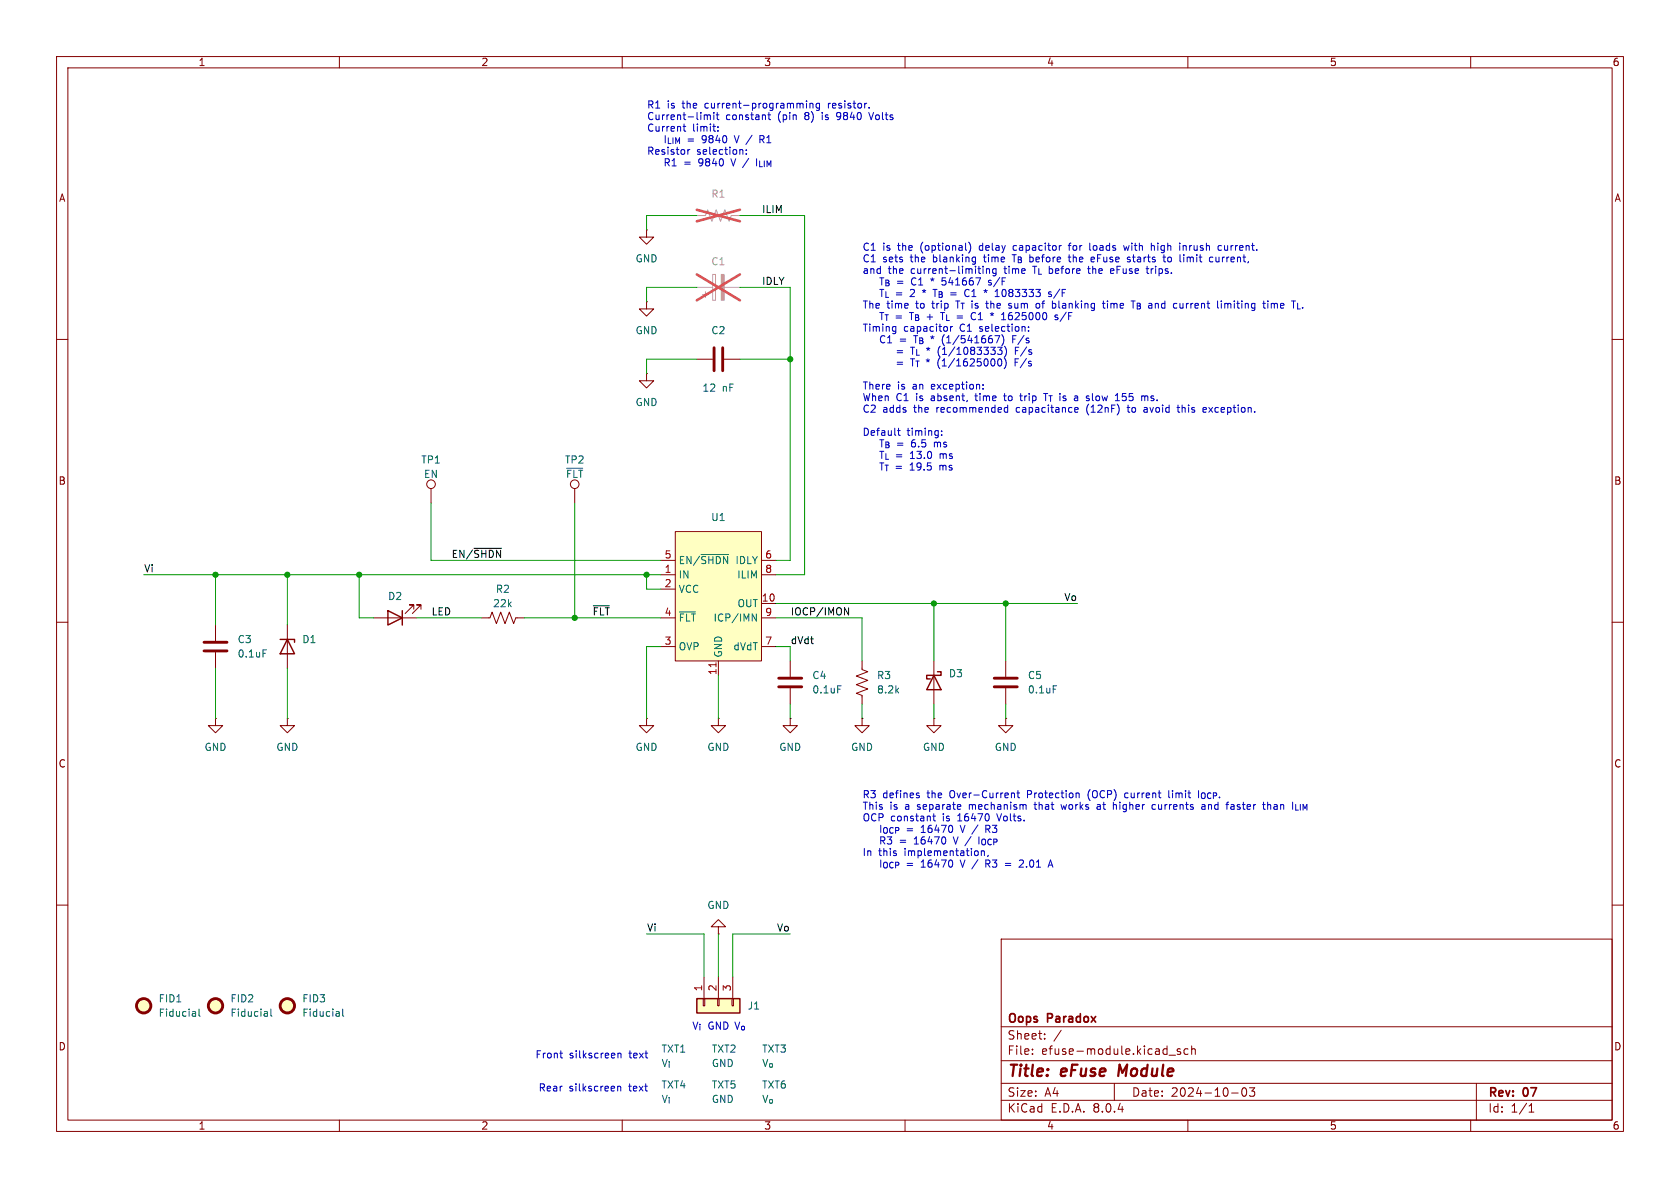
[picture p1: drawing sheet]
<svg xmlns="http://www.w3.org/2000/svg" width="297mm" height="210mm" viewBox="0 0 297 210" stroke-linecap="round" stroke-linejoin="round" font-family="sans-serif">
<g fill="none" stroke="#840000" stroke-width=".18">
<path d="M10 10h277v190h-277zM12 12h273v186h-273zM60 10v2M110 10v2M160 10v2M210 10v2M260 10v2M10 60h2M285 60h2M76.2 86.4v2.5M10 110h2M85.1 109.2h1.5l.4-1 .8 2 .7-2 .8 2 .7-2 .8 2 .4-1h1.5"/>
<path d="M139.7 116.8v2.8M152.4 116.8v1.6l1 .3-2 .8 2 .8-2 .7 2 .8-2 .8 1 .3v1.6M285 110h2M114.3 127v1.3h1.3l-1.3 1.2-1.3-1.2h1.3M114.3 127h.1M127 127v1.3h1.3l-1.3 1.2-1.3-1.2h1.3M127 127h.1M139.7 127v1.3h1.3l-1.3 1.2-1.3-1.2h1.3M139.7 127h.1M139.7 121.7v2.8M152.4 127v1.3h1.3l-1.3 1.2-1.3-1.2h1.3M152.4 127h.1"/>
<path d="M177.8 127v1.3h1.3l-1.3 1.2-1.3-1.2h1.3M177.8 127h.1M10 160h2M285 160h2M177 166h108v32h-108zM60 198v2M110 198v2M160 198v2M177 194.5h108M177 191.5h108M177 187.5h108M177 181.5h108"/>
<path d="M182.5 186.3v.1M182.5 185.5v.1M184.7 183.6v.1M184.7 182.8v.1M187.6 182.1l-1.3 2M197 191.5v3M206.7 186.5h1.1M208.7 185.5l-.4-.1-.2 .2 .1 .2 .5 .2v.3h-.6M210 198v2M210 185.5l-.4-.1-.3 .3v.4l.2 .2h.5M210.7 185.5l.2-.1 .3 .1 .1 .9M210.7 184.9v1.5"/>
<path d="M217.7 193.2h1.2M219.7 192.4l.2-.1a.81 .81 0 0 1 .6 .6 .81 .81 0 0 1-.3 .8l-.2 .1a.81 .81 0 0 1-.3-1.4zM220.9 192.3h.9l-.5 .6 .4 .1v.7l-.2 .1h-.4l-.2-.1M260 198v2M261 191.5v6.5M270.3 196.6h.9M270.3 195.5l.4-.4v1.5"/>
<circle cx="76.2" cy="85.6" r=".76"/>
</g>
<path d="M197.9 188.2l-.2 2" fill="none" stroke="#840000" stroke-width=".4"/>
<path d="M137.7 119.9h4M137.7 121.4h4" fill="none" stroke="#840000" stroke-width=".51"/>
<path d="M148.1 121.2h.6" fill="none" stroke="#006464" stroke-width=".18"/>
<path d="M123.2 176.5h7.6v2.6h-7.6z" fill="#ffffc2"/>
<g fill="none" stroke="#840000" stroke-width=".18">
<path d="M114.3 53.3v1.3h1.3l-1.3 1.3-1.3-1.3h1.3M114.3 53.3h.1M114.3 40.6v1.3h1.3l-1.3 1.3-1.3-1.3h1.3M114.3 40.6h.1M114.3 66v1.3h1.3l-1.3 1.3-1.3-1.3h1.3M114.3 66h.1M123.2 63.5h2.8M128 63.5h2.8M101.6 86.4v2.5M38.1 110.5v2.8M38.1 115.3v2.8M50.8 110.5v7.6"/>
<path d="M66 109.2h7.7M73.2 107.7v-.8h-.8h.8l-1.6 1.6M74.4 107.7v-.8h-.7h.7l-1.5 1.6M177.8 116.8v2.8M38.1 127v1.3h1.3l-1.3 1.2-1.3-1.2h1.3M38.1 127h.1M50.8 127v1.3h1.3l-1.3 1.2-1.3-1.2h1.3M50.8 127h.1M177.8 121.7v2.8M124.3 176.5h.3v1.3h-.3zM124.5 172.7v3.8M126.9 176.5h.2v1.3h-.2z"/>
<path d="M127 163.8h1.3l-1.3-1.2-1.3 1.2h1.3v1.3M127 165.1h.1M127 172.7v3.8M129.4 176.5h.3v1.3h-.3zM129.5 172.7v3.8"/>
<circle cx="101.6" cy="85.6" r=".76"/>
</g>
<path d="M49.5 113h2.6v.5M50.8 113l1.3 2.6h-2.6zM68.6 108l2.5 1.2-2.5 1.3zM71.1 108v2.5M123.2 176.5h7.6v2.6h-7.6z" fill="none" stroke="#840000" stroke-width=".25"/>
<g fill="#ffffc2" stroke="#ffffc2" stroke-width=".18">
<circle cx="25.4" cy="177.8" r="1.27"/>
<circle cx="50.8" cy="177.8" r="1.27"/>
<circle cx="38.1" cy="177.8" r="1.27"/>
</g>
<g fill="none" stroke="#840000" stroke-width=".51">
<path d="M126.2 61.5v4M127.8 61.5v4M36.1 115.1h4M36.1 113.5h4M175.8 119.9h4M175.8 121.4h4"/>
<circle cx="25.4" cy="177.8" r="1.27"/>
<circle cx="38.1" cy="177.8" r="1.27"/>
<circle cx="50.8" cy="177.8" r="1.27"/>
</g>
<g fill="none" stroke="#006464" stroke-width=".18">
<path d="M100.2 82.8h2.8M46.5 114.9h.6M186.2 121.2h.6M34.5 178.9l.1 .7M34.6 179.6h-.1M34.6 179.1l-.1 .1M35.2 178.4v1.1l.2 .1M47.2 178.9l.1 .7M47.3 179.6h-.1M47.3 179.1l-.1 .1M47.9 178.4v1.1l.2 .1M59.9 178.9l.1 .7"/>
<path d="M60 179.6h-.1M60 179.1l-.1 .1M60.6 178.4v1.1l.2 .1"/>
</g>
<path d="M123.2 38.1h1.5l.4-1 .8 2 .7-2 .8 2 .7-2 .8 2 .4-1h1.5M123.2 50.8h2.8M124.2 52.1h1M124.7 51.6v1M126 48.5h.5v4.6h-.5zM128 50.8h2.8" fill="none" stroke="#a1a1a1" stroke-width=".18"/>
<path d="M123.2 37.1l7.6 2M130.8 37.1l-7.6 2M123.2 48.5l7.6 4.6M130.8 48.5l-7.6 4.6" fill="none" stroke="#e65255" stroke-width=".46"/>
<path d="M127.5 48.5h.5v4.6h-.5z" fill="#a1a1a1" stroke="#a1a1a1" stroke-width=".18"/>
<path d="M119.4 94h15.2v22.8h-15.2z" fill="#ffffc2"/>
<g fill="none" stroke="#840000" stroke-width=".18">
<path d="M116.8 99.1h2.6M119.4 94h15.2v22.8h-15.2zM134.6 99.1h2.6M116.8 101.6h2.6M116.8 104.1h2.6M116.8 114.3h2.6M116.8 109.2h2.6M127 116.8v2.6M134.6 101.6h2.6M134.6 106.7h2.6M134.6 114.3h2.6M134.6 109.2h2.6"/>
<path d="M165.1 116.8v7.7M165.1 127v1.3h1.3l-1.3 1.2-1.3-1.2h1.3M165.1 127h.1"/>
</g>
<path d="M126.6 117.1v.8" fill="none" stroke="#a90000" stroke-width=".18"/>
<path d="M123.9 98h4.9M120.1 108.2h2.8M133 108.5l.7 1.3v-1.3" fill="none" stroke="#006464" stroke-width=".18"/>
<path d="M165.1 119.4l1.3 2.5h-2.6zM165.7 118.7h.7v.7h-2.6v.6h.7" fill="none" stroke="#840000" stroke-width=".25"/>
<path d="M83.8 96.9h4.9M104.9 107.1h2.8M149.3 107.4l.7 1.3v-1.3" fill="none" stroke="#0f0f0f" stroke-width=".18"/>
<g fill="none" stroke="#0000c2" stroke-width=".18">
<path d="M126.8 19.9v1.1l.3 .2M135.9 19.9v1.1l.3 .2M141.9 18.3l.1 .8M142.6 17.8v.2M142.6 18.3v.8M143.2 18.3v.8M143.2 18.4l.2-.1h.3v.8M144.9 18.3h-.4l-.2 .2 .1 .5h.5M144.9 18.3v1l-.3 .2h-.3M153.6 19.9l.4 1.3M153.6 19v.1M120.8 22.3h.4"/>
<path d="M120.9 21.9v1.1l.3 .2M121.6 26.4v.9M121.7 26.6l-.1 .1M123.5 28.3v.3l.3 .2M123.7 29.3h.2M124.1 24.2v.3l.3 .3M124.2 25.2h.3M125 20.5v.7M125.6 20.5v.7M126.2 20.3v.9M126.9 23.1v.1M126.9 22.4v.1"/>
<path d="M129.2 28.1l.4 1.2M129.8 24l.4 1.2M131 26.4l.3 .2v.7M131.9 27.2v.1M131.9 26.5v.1M133.8 28.1v1.2M134.3 28.5v1h.5M134.3 24.6h.6l.2-.2-.1-.3-.7-.1v1.2M134.6 24.6l.5 .6M147.9 20.1v.3l.2 .3M148 21.2h.3M158.4 57.7v1l-.3 .3"/>
<path d="M158.4 58.5l-.4 .1M160.8 55.3h.7M161.1 51.2l-.2 .1M161.1 49.7l.3 .6M161.6 51.7l-.7 .7h.8M163.1 51.3l.3 .2M163.4 51.2v.3M163.4 51.5l-.2 .2M163.4 51.5l.1 .2M163.7 51.3l-.3 .2M164.9 51.2h.8M165.3 51.2v1.2"/>
<path d="M166.5 50.3l.2 .1 .4-.1M166.6 55.3v1.2M168 57.7v.9M168.1 57.8l-.1 .2M170.8 44.2l.1 .1M171.2 42.8a1.46 1.46 0 0 1 0 1.9M171.3 52.3l-.2 .1M172.1 45.5h.4M172.5 45.5v1l-.3 .2M172.5 46.2l-.4 .1M172.5 56.4l-.3 .1M172.9 47.5h.5"/>
<path d="M173.2 48.3h.2M173.8 47.1v.1M173.8 47.5v.8M174.3 53.6h.4M174.4 47.6l.2-.1 .3 .1v.7M174.4 47.5v.8M174.4 53.2v1.1l.3 .2M175.2 49.6l-.3-.1-.2 .2 .1 .2 .4 .1v.3h-.5M176.1 47.6l-.4-.1-.2 .2 .1 .6h.5M176.1 47.5v1l-.3 .3-.3-.1M176.7 59.3l-.5 1.3M177.2 51.4l-.1 .5 .2 .4 .1 .1"/>
<path d="M177.3 59.5a1.48 1.48 0 0 1-.2 1.6M178.6 55.3h-.1a.86 .86 0 0 0 0 1.2h.3M178.8 55.7h-.3l-.2 .3M178.8 53.7l-.3-.1-.2 .3 .6 .3M178.9 54.3l-.2 .2-.4-.1M178.9 45h.8M179 59.9h.5M179 59.3v1.3M179.4 43.4l-.3 .2v.4l.3 .3M181.8 58.4v.2M181.8 57.8v.1M183.2 53.7l.4-.1 .2 .3-.1 .5-.3 .1-.2-.1"/>
<path d="M185.8 51.6h-.3l-.1 .2v.1l.4 .2v.3h-.4M186.4 53.6l.3 .3v.3l-.3 .3M187 55.7h-.3l-.2 .2 .1 .1 .4 .2v.3h-.5M187.4 51.1l-1.1 1.6M187.5 43.4h.1M188.5 55.2l-1.1 1.6M188.8 45.5h.5M188.8 43.4h.5M189 45v1.1l.3 .2M189.3 43l-.3 .2v1.1M192.3 47.5h.5M192.5 47.1v1.1l.3 .1"/>
<path d="M192.7 43v1.1l.1 .2M192.9 46.2h.5M192.9 45.5h.4l.2 .3-.6 .1M194.9 53.6h.5M195.1 53.2v1.1l.3 .2M195.8 53.2v.1M195.8 53.6v.9M196.9 47.6l-.4-.1-.2 .2 .1 .6h.5M196.9 47.8l-.6 .1M198.6 43.4l.3 .9 .2-.7 .3 .7 .2-.9M199.5 45.9h.3v.2l-.1 .2h-.3M199.5 45.5h.3"/>
<path d="M200 53.2h.7M200.2 45.5h.5M201 54.1h.4M201.4 53.6h-.4v1h.4M202.6 47.5h.5M202.9 48.3h.2M203.6 43.5h.4l.1 .8M205.8 45v1.1l.3 .2M206.5 45.6v.6l.4 .1M208.6 54.3l.2 .2 .3-.1M209.1 53.6v.9M209.2 43.5l.3-.1 .2 .2"/>
<path d="M209.2 43.4v.9M209.9 45.5v.8M210.1 45.5l-.2 .1M214.1 45.5h.3M214.4 46.2l-.3 .1M215 45.5v.7h.4M215.5 43.5h.4M215.5 44.2h.4M215.9 53.2v.1M215.9 53.6v.9M216.5 43.4v.7l.3 .2M216.5 53.7l.4-.1 .2 .2"/>
<path d="M216.5 53.6v.9M217.1 53.8v.7M217.2 53.6l-.1 .2M223.2 53.6h.5M223.6 54.5h.1M224.1 53.2v.1M224.1 53.6v.9M224.7 53.7l.4-.1 .2 .2M224.7 53.6v.9M225.3 53.8v.7M225.5 53.6l-.2 .2M230.3 54.4v.1"/>
<path d="M158.6 62h1M158.6 62.4h1M158.6 64h1M158.6 64.4h1M158.7 76.1h.5M158.9 75.7v1.1l.3 .2M161 61.4h.7M161 63.4h.7M161.1 78.3v.5l.3 .2M161.2 80l-.3 .1M161.2 78.3l-.1 .2M161.3 61.4v1.3"/>
<path d="M161.3 63.4v1.3M165.2 78.2v.8M166.5 76.8v.2M166.5 76.2v.1M173.8 68.7v.1M173.8 68v.1M177.4 70h.5M177.5 63.2a1.46 1.46 0 0 1 0 2M177.6 61.2a1.46 1.46 0 0 1 0 1.9M177.6 72.8l.2 .1 .3-.1M177.6 69.6l.1 1.2M178.1 71.6v1.3"/>
<path d="M178.1 72.1l-.3-.1-.2 .2M179.5 64h.4M179.5 62h.4M180.1 63.4h-.6v1.3M180.1 61.4h-.6v1.3M180.3 70h.4M180.4 69.6v1.1l.3 .1M181.5 63.4l-1.1 1.6M181.5 61.3l-1.1 1.7M184.5 69.6h.7M184.9 69.6v1.2M190.1 72.8h.4"/>
<path d="M190.5 72.1l.1 .2-.6 .2M192.2 71.8l-.1 .5 .1 .7M193.1 69.6l.1 1.2M197.2 70.8h.7M198.4 70.7l.5 .1M199.1 69.6h-.7v.6l.5-.2M199.2 72h.5M199.4 71.6v1.1l.3 .2M202.3 72.8h.5M202.3 72.1h.5M202.6 70l.3 .2v.6M202.8 72.3l-.5 .2"/>
<path d="M208.1 72h.5M208.3 71.6v1.1l.3 .2M212.7 72.8h.5M212.7 72.1l.4-.1 .2 .3-.6 .2M155.9 81.8v1.3M156.8 82.2v1M160.9 83.1h.7M160.9 81.1h.8M161.1 82l-.2 .2M166.2 82.3v.8M166.2 80.2v.9M166.5 82.3l-.3 .1"/>
<path d="M166.6 80.2l-.4 .1M180 139.8v1l.3 .2M192.5 139.9l-.1 .5 .1 .7M206.6 139.8v1l.2 .2M211.9 139.8v1.2M161.6 149.2h.8M162.2 140.6l.3 .1v.1l-.1 .2h-.3M162.2 140.2h.3M165.1 143.8v1.1l.3 .2M168.5 147.9l.4 1.3M169.7 145.9l.5 1.3M169.7 152l.5 1.3"/>
<path d="M173.1 147.9v1.3M173.5 150.4v.8M173.8 150.4l-.3 .1M174 150.5v.7M174 148.3a.34 .34 0 0 0-.4 .4v.3a.34 .34 0 0 0 .4 .3M174.3 145.9v1.3M174.3 152.7l.6-.1 .1-.2-.1-.3-.6-.1v1.3M174.6 146.6l.4 .6M174.6 152.7l.4 .6M174.7 151.2l-.1 .2M175 146.1l-.1 .4-.6 .1M176.2 143.8l.4 1.3"/>
<path d="M177.7 152.6h1M177.7 153h1M179 140.2l.4 .2v.6M179.8 140.2h.5M180.2 152.1l.5-.1 .2 .4-.8 .9h.8M181.2 142.2l.2 .2v.7M182.8 142.2h.5M183 141.8v1.2M185.3 153.3l.4-1.3 .4 1.3M185.4 152.9h.6M187.6 142.2l.2 .9 .3-.6M190.4 140.2l.4 .2v.6"/>
<path d="M194.5 142.5l-.4 .1-.2 .2 .2 .3 .4-.1M197.4 142.4v.7M199.3 140.2h-.2l-.3 .2 .1 .5 .4 .1M204.3 142.3l-.4-.1-.2 .3 .1 .5h.5M212.8 140.2a.34 .34 0 0 0-.4 .3v.3a.34 .34 0 0 0 .4 .4M212.9 142.2l-.4 .1M213 142.3v.8M213 142.5l-.4 .1-.2 .2 .2 .3 .4-.1M217.6 142.9l.2 .2 .4-.1M218.1 142.3l.1 .1M218.2 142.5l-.4 .1-.2 .2M224.1 142.3l.2-.1 .3 .1v.8"/>
<path d="M224.1 141.8v1.3M229.1 143.2h.4M229.9 142.2v1M230.4 143.2v-1l.3 .7 .3-.7v1M99 186.2h.4M99.2 187h.2M109.2 192v.9M109.2 192.1l.2-.1 .3 .1v.8M109.2 186.3l.2-.1h.3l.1 .8M109.2 186.2v.8"/>
</g>
<g fill="none" stroke="#009600" stroke-width=".18">
<path d="M123.2 38.1h-8.9v2.5M130.8 38.1h11.4v63.5h-5M123.2 50.8h-8.9v2.5M130.8 50.8h8.9v48.3h-2.5M123.2 63.5h-8.9v2.5M130.8 63.5h8.9M76.2 88.9v10.2h40.6M101.6 88.9v20.3M25.4 101.6h91.4M38.1 101.6v8.9M38.1 118.1v8.9M50.8 101.6v8.9"/>
<path d="M50.8 118.1v8.9M63.5 101.6v7.6h2.5M73.7 109.2h11.4M92.7 109.2h24.1M114.3 101.6v2.5h2.5M116.8 114.3h-2.5v12.7M127 119.4v7.6M137.2 114.3h2.5v2.5M137.2 109.2h15.2v7.6M137.2 106.7h53.3M165.1 106.7v10.1M177.8 106.7v10.1"/>
<path d="M139.7 124.5v2.5M152.4 124.5v2.5M165.1 124.5v2.5M177.8 124.5v2.5M114.3 165.1h10.2v7.6M127 165.1v7.6M139.7 165.1h-10.2v7.6"/>
</g>
<g fill="#009600" stroke="#009600" stroke-width=".18">
<circle cx="139.7" cy="63.5" r=".46"/>
<circle cx="177.8" cy="106.7" r=".46"/>
<circle cx="165.1" cy="106.7" r=".46"/>
<circle cx="50.8" cy="101.6" r=".46"/>
<circle cx="63.5" cy="101.6" r=".46"/>
<circle cx="38.1" cy="101.6" r=".46"/>
<circle cx="114.3" cy="101.6" r=".46"/>
<circle cx="101.6" cy="109.2" r=".46"/>
</g>
<g font-size="2.8" fill="#840000">
<text x="178" y="190.9">Title:</text>
<text x="187.7" y="190.9">eFuse</text>
<text x="198.6" y="190.9">Module</text>
</g>
<g font-size="2.1" fill="#840000">
<text x="178" y="184">Sheet:</text>
<text x="178" y="181.2">Oops</text>
<text x="185.2" y="181.2">Paradox</text>
<text x="178" y="186.7">File:</text>
<text x="184.1" y="186.7">efuse-module.kicad_sch</text>
<text x="178" y="196.9">KiCad</text>
<text x="178" y="194.1">Size:</text>
<text x="184.7" y="194.1">A4</text>
<text x="185.7" y="196.9">E.D.A.</text>
<text x="193.3" y="196.9">8.0.4</text>
<text x="200" y="194.1">Date:</text>
<text x="207" y="194.1">2024-10-03</text>
<text x="263" y="194.3">Rev:</text>
<text x="263" y="196.9">Id:</text>
<text x="267.1" y="196.9">1/1</text>
<text x="269.4" y="194.3">07</text>
</g>
<g font-size="1.8" fill="#840000">
<text x="35" y="11.9">1</text>
<text x="85" y="11.9">2</text>
<text x="135" y="11.9">3</text>
<text x="185" y="11.9">4</text>
<text x="235" y="11.9">5</text>
<text x="285" y="11.9">6</text>
<text x="10.3" y="35.9">A</text>
<text x="285.3" y="35.9">A</text>
<text x="10.3" y="85.9">B</text>
<text x="285.3" y="85.9">B</text>
<text x="10.3" y="135.9">C</text>
<text x="285.3" y="135.9">C</text>
<text x="10.3" y="185.9">D</text>
<text x="285.3" y="185.9">D</text>
<text x="35" y="199.9">1</text>
<text x="85" y="199.9">2</text>
<text x="135" y="199.9">3</text>
<text x="185" y="199.9">4</text>
<text x="235" y="199.9">5</text>
<text x="285" y="199.9">6</text>
</g>
<g font-size="1.8" fill="#0000c2">
<text x="114.3" y="19.5">R1</text>
<text x="114.3" y="21.6">Current-limit</text>
<text x="114.3" y="23.6">Current</text>
<text x="118" y="19.5">is</text>
<text x="120.8" y="19.5">the</text>
<text x="122.4" y="23.6">limit:</text>
<text x="124.9" y="19.5">current-programming</text>
<text x="128.3" y="21.6">constant</text>
<text x="137.6" y="21.6">(pin</text>
<text x="142.5" y="21.6">8)</text>
<text x="145.8" y="21.6">is</text>
<text x="146.9" y="19.5">resistor.</text>
<text x="148.6" y="21.6">9840</text>
<text x="154.6" y="21.6">Volts</text>
<text x="114.3" y="27.7">Resistor</text>
<text x="117.8" y="25.6">I_{LIM}</text>
<text x="117.8" y="29.7">R1</text>
<text x="121.5" y="29.7">=</text>
<text x="122.1" y="25.6">=</text>
<text x="123.2" y="27.7">selection:</text>
<text x="124.2" y="29.7">9840</text>
<text x="124.8" y="25.6">9840</text>
<text x="130.2" y="29.7">V /</text>
<text x="130.8" y="25.6">V /</text>
<text x="135" y="29.7">I_{LIM}</text>
<text x="135.6" y="25.6">R1</text>
<text x="152.4" y="44.7">C1</text>
<text x="152.4" y="46.7">C1</text>
<text x="156.1" y="44.7">is</text>
<text x="156.1" y="46.7">sets</text>
<text x="158.9" y="44.7">the</text>
<text x="161.1" y="46.7">the</text>
<text x="163" y="44.7">(optional)</text>
<text x="165.2" y="46.7">blanking</text>
<text x="173.6" y="44.7">delay</text>
<text x="174.4" y="46.7">time</text>
<text x="179.7" y="46.7">T_{B}</text>
<text x="179.8" y="44.7">capacitor</text>
<text x="182.9" y="46.7">before</text>
<text x="189.8" y="44.7">for</text>
<text x="190" y="46.7">the</text>
<text x="193.7" y="44.7">loads</text>
<text x="194.2" y="46.7">eFuse</text>
<text x="200" y="44.7">with</text>
<text x="200.8" y="46.7">starts</text>
<text x="205" y="44.7">high</text>
<text x="207.4" y="46.7">to</text>
<text x="210.2" y="44.7">inrush</text>
<text x="210.4" y="46.7">limit</text>
<text x="215.9" y="46.7">current,</text>
<text x="217.2" y="44.7">current.</text>
<text x="152.4" y="48.7">and</text>
<text x="155.9" y="50.8">T_{B}</text>
<text x="155.9" y="52.8">T_{L}</text>
<text x="157" y="48.7">the</text>
<text x="158.9" y="52.8">=</text>
<text x="159.1" y="50.8">=</text>
<text x="161.2" y="48.7">current-limiting</text>
<text x="161.6" y="52.8">2</text>
<text x="161.8" y="50.8">C1</text>
<text x="166.1" y="52.8">T_{B}</text>
<text x="167.6" y="50.8">541667</text>
<text x="169.3" y="52.8">=</text>
<text x="172" y="52.8">C1</text>
<text x="175.7" y="52.8">*</text>
<text x="176" y="50.8">s/F</text>
<text x="177.8" y="52.8">1083333</text>
<text x="177.9" y="48.7">time</text>
<text x="183.1" y="48.7">T_{L}</text>
<text x="186.1" y="48.7">before</text>
<text x="187.5" y="52.8">s/F</text>
<text x="193.3" y="48.7">the</text>
<text x="197.4" y="48.7">eFuse</text>
<text x="204" y="48.7">trips.</text>
<text x="152.4" y="54.9">The</text>
<text x="152.4" y="59">Timing</text>
<text x="155.9" y="56.9">T_{T}</text>
<text x="156.8" y="54.9">time</text>
<text x="158.8" y="56.9">=</text>
<text x="159.7" y="59">capacitor</text>
<text x="161.6" y="56.9">T_{B}</text>
<text x="162.1" y="54.9">to</text>
<text x="164.7" y="56.9">+</text>
<text x="165.1" y="54.9">trip</text>
<text x="167.5" y="56.9">T_{L}</text>
<text x="169.5" y="54.9">T_{T}</text>
<text x="169.8" y="59">C1</text>
<text x="170.4" y="56.9">=</text>
<text x="172.5" y="54.9">is</text>
<text x="173.2" y="56.9">C1</text>
<text x="173.5" y="59">selection:</text>
<text x="175.3" y="54.9">the</text>
<text x="176.8" y="56.9">*</text>
<text x="179" y="56.9">1625000</text>
<text x="179.4" y="54.9">sum</text>
<text x="184.4" y="54.9">of</text>
<text x="187.5" y="54.9">blanking</text>
<text x="188.6" y="56.9">s/F</text>
<text x="196.7" y="54.9">time</text>
<text x="202" y="54.9">T_{B}</text>
<text x="205.1" y="54.9">and</text>
<text x="209.7" y="54.9">current</text>
<text x="217.7" y="54.9">limiting</text>
<text x="226.1" y="54.9">time</text>
<text x="155.9" y="61">C1</text>
<text x="159.6" y="61">=</text>
<text x="162.2" y="63.1">T_{L} (1/1083333)</text>
<text x="162.2" y="65.1">T_{T} (1/1625000)</text>
<text x="162.3" y="61">T_{B} (1/541667)</text>
<text x="165.1" y="65.1">*</text>
<text x="165.1" y="63.1">*</text>
<text x="180.3" y="61">F/s</text>
<text x="181.1" y="65.1">F/s</text>
<text x="181.1" y="63.1">F/s</text>
<text x="152.4" y="69.2">There</text>
<text x="152.4" y="71.2">When</text>
<text x="158.4" y="71.2">C1</text>
<text x="158.7" y="69.2">is</text>
<text x="161.5" y="69.2">an</text>
<text x="162.1" y="71.2">is</text>
<text x="164.9" y="71.2">absent,</text>
<text x="164.9" y="69.2">exception:</text>
<text x="172.9" y="71.2">time</text>
<text x="178.2" y="71.2">to</text>
<text x="181.3" y="71.2">trip</text>
<text x="185.7" y="71.2">T_{T}</text>
<text x="188.6" y="71.2">is</text>
<text x="191.4" y="71.2">a</text>
<text x="193.7" y="71.2">slow</text>
<text x="199.1" y="71.2">155</text>
<text x="203.9" y="71.2">ms.</text>
<text x="152.4" y="73.3">C2</text>
<text x="152.4" y="77.4">Default</text>
<text x="156.1" y="73.3">adds</text>
<text x="160.3" y="77.4">timing:</text>
<text x="161.7" y="73.3">the</text>
<text x="165.8" y="73.3">recommended</text>
<text x="180.1" y="73.3">capacitance</text>
<text x="192.7" y="73.3">(12nF)</text>
<text x="200.2" y="73.3">to</text>
<text x="203.3" y="73.3">avoid</text>
<text x="209.5" y="73.3">this</text>
<text x="214.2" y="73.3">exception.</text>
<text x="155.9" y="79.4">T_{B}</text>
<text x="155.9" y="81.5">T_{L}</text>
<text x="158.8" y="83.5">=</text>
<text x="158.9" y="81.5">=</text>
<text x="159.1" y="79.4">=</text>
<text x="161.6" y="83.5">19.5</text>
<text x="161.6" y="81.5">13.0</text>
<text x="161.8" y="79.4">6.5</text>
<text x="166" y="79.4">ms</text>
<text x="167" y="83.5">ms</text>
<text x="167" y="81.5">ms</text>
<text x="152.4" y="141.4">R3</text>
<text x="152.4" y="143.5">This</text>
<text x="156.1" y="141.4">defines</text>
<text x="157.3" y="143.5">is</text>
<text x="160.1" y="143.5">a</text>
<text x="162.4" y="143.5">separate</text>
<text x="164.1" y="141.4">the</text>
<text x="168.2" y="141.4">Over-Current</text>
<text x="171.8" y="143.5">mechanism</text>
<text x="182.1" y="141.4">Protection</text>
<text x="183.6" y="143.5">that</text>
<text x="188.5" y="143.5">works</text>
<text x="193" y="141.4">(OCP)</text>
<text x="195" y="143.5">at</text>
<text x="198.1" y="143.5">higher</text>
<text x="199.7" y="141.4">current</text>
<text x="205.1" y="143.5">currents</text>
<text x="207.6" y="141.4">limit</text>
<text x="213.1" y="141.4">I_{OCP}.</text>
<text x="214.1" y="143.5">and</text>
<text x="218.7" y="143.5">faster</text>
<text x="225.4" y="143.5">than</text>
<text x="152.4" y="145.5">OCP constant</text>
<text x="155.9" y="147.6">I_{OCP} 16470</text>
<text x="155.9" y="149.6">R3</text>
<text x="159.6" y="149.6">=</text>
<text x="160.8" y="147.6">=</text>
<text x="162.3" y="149.6">16470</text>
<text x="166.8" y="145.5">is</text>
<text x="169.5" y="149.6">V /</text>
<text x="169.6" y="145.5">16470</text>
<text x="170.7" y="147.6">V /</text>
<text x="174.3" y="149.6">I_{OCP}</text>
<text x="175.5" y="147.6">R3</text>
<text x="176.8" y="145.5">Volts.</text>
<text x="152.4" y="151.7">In</text>
<text x="155.3" y="151.7">this</text>
<text x="155.9" y="153.7">I_{OCP} 16470</text>
<text x="160" y="151.7">implementation,</text>
<text x="160.8" y="153.7">=</text>
<text x="170.7" y="153.7">V /</text>
<text x="175.5" y="153.7">R3</text>
<text x="181.9" y="153.7">2.01</text>
<text x="122.3" y="182.2">V_{i}</text>
<text x="125" y="182.2">GND V_{o}</text>
<text x="94.6" y="187.3">Front</text>
<text x="100.6" y="187.3">silkscreen</text>
<text x="111.4" y="187.3">text</text>
<text x="95.1" y="193.1">Rear</text>
<text x="100.6" y="193.1">silkscreen</text>
<text x="111.3" y="193.1">text</text>
</g>
<g font-size="1.8" fill="#989898">
<text x="125.7" y="35.2">R1</text>
<text x="125.7" y="47.1">C1</text>
</g>
<g font-size="1.8" fill="#0f0f0f">
<text x="134.6" y="37.8">ILIM</text>
<text x="134.6" y="50.5">IDLY</text>
<text x="25.4" y="101.3">Vi</text>
<text x="79.7" y="98.7">EN/~{SHDN}</text>
<text x="188.1" y="106.3">Vo</text>
<text x="76.2" y="108.9">LED</text>
<text x="104.7" y="108.9">~{FLT}</text>
<text x="139.7" y="114">dVdt</text>
<text x="139.7" y="108.9">IOCP/IMON</text>
<text x="114.3" y="164.8">Vi</text>
<text x="137.3" y="164.8">Vo</text>
</g>
<g font-size="1.8" fill="#006464">
<text x="112.3" y="46.6">GND</text>
<text x="112.3" y="59.3">GND</text>
<text x="125.7" y="59.3">C2</text>
<text x="112.3" y="72">GND</text>
<text x="124.1" y="69.4">12</text>
<text x="127.7" y="69.4">nF</text>
<text x="74.4" y="82.1">TP1</text>
<text x="99.8" y="82.1">TP2</text>
<text x="74.9" y="84.7">EN</text>
<text x="100" y="84.7">~{FLT}</text>
<text x="125.6" y="92.3">U1</text>
<text x="119.9" y="99.9">EN/~{SHDN}IDLY</text>
<text x="68.5" y="106.3">D2</text>
<text x="87.1" y="107.5">22k</text>
<text x="87.6" y="105">R2</text>
<text x="119.9" y="102.5">IN</text>
<text x="119.9" y="105">VCC</text>
<text x="130.2" y="102.5">ILIM</text>
<text x="130.3" y="107.5">OUT</text>
<text x="41.9" y="113.9">C3</text>
<text x="53.3" y="113.9">D1</text>
<text x="119.9" y="110.1">~{FLT} ICP/IMN</text>
<text x="41.9" y="116.4">0.1uF</text>
<text x="119.9" y="115.2">OVP</text>
<text x="127.9" y="116.3" transform="rotate(-90 127.9 116.3)">GND</text>
<text x="129.6" y="115.2">dVdT</text>
<text x="167.6" y="119.9">D3</text>
<text x="143.5" y="120.2">C4</text>
<text x="143.5" y="122.8">0.1uF</text>
<text x="154.9" y="120.2">R3</text>
<text x="154.9" y="122.8">8.2k</text>
<text x="181.6" y="120.2">C5</text>
<text x="181.6" y="122.8">0.1uF</text>
<text x="36.1" y="132.9">GND</text>
<text x="48.8" y="132.9">GND</text>
<text x="112.3" y="132.9">GND</text>
<text x="125" y="132.9">GND</text>
<text x="137.7" y="132.9">GND</text>
<text x="150.4" y="132.9">GND</text>
<text x="163.1" y="132.9">GND</text>
<text x="175.8" y="132.9">GND</text>
<text x="125" y="160.9">GND</text>
<text x="27.9" y="177.4">FID1</text>
<text x="27.9" y="179.9">Fiducial</text>
<text x="40.6" y="177.4">FID2</text>
<text x="40.6" y="179.9">Fiducial</text>
<text x="53.3" y="177.4">FID3</text>
<text x="53.3" y="179.9">Fiducial</text>
<text x="132.1" y="178.7">J1</text>
<text x="116.8" y="186.3">TXT1</text>
<text x="116.8" y="188.8">V_{i}</text>
<text x="125.7" y="188.8">GND</text>
<text x="125.7" y="186.3">TXT2</text>
<text x="134.6" y="186.3">TXT3</text>
<text x="134.6" y="188.8">V_{o}</text>
<text x="116.8" y="192.6">TXT4</text>
<text x="116.8" y="195.2">V_{i}</text>
<text x="125.7" y="195.2">GND</text>
<text x="125.7" y="192.6">TXT5</text>
<text x="134.6" y="192.6">TXT6</text>
<text x="134.6" y="195.2">V_{o}</text>
</g>
<g font-size="1.8" fill="#a90000">
<text x="117.4" y="101.3">1</text>
<text x="117.4" y="98.8">5</text>
<text x="135.2" y="98.8">6</text>
<text x="135.2" y="101.3">8</text>
<text x="117.4" y="103.9">2</text>
<text x="134.6" y="106.4">10</text>
<text x="117.4" y="109">4</text>
<text x="135.2" y="109">9</text>
<text x="117.4" y="114">3</text>
<text x="126.7" y="119.4" transform="rotate(-90 126.7 119.4)">11</text>
<text x="135.2" y="114">7</text>
<text x="124.2" y="175.3" transform="rotate(-90 124.2 175.3)">1</text>
<text x="126.7" y="175.3" transform="rotate(-90 126.7 175.3)">2</text>
<text x="129.3" y="175.3" transform="rotate(-90 129.3 175.3)">3</text>
</g>
</svg>
